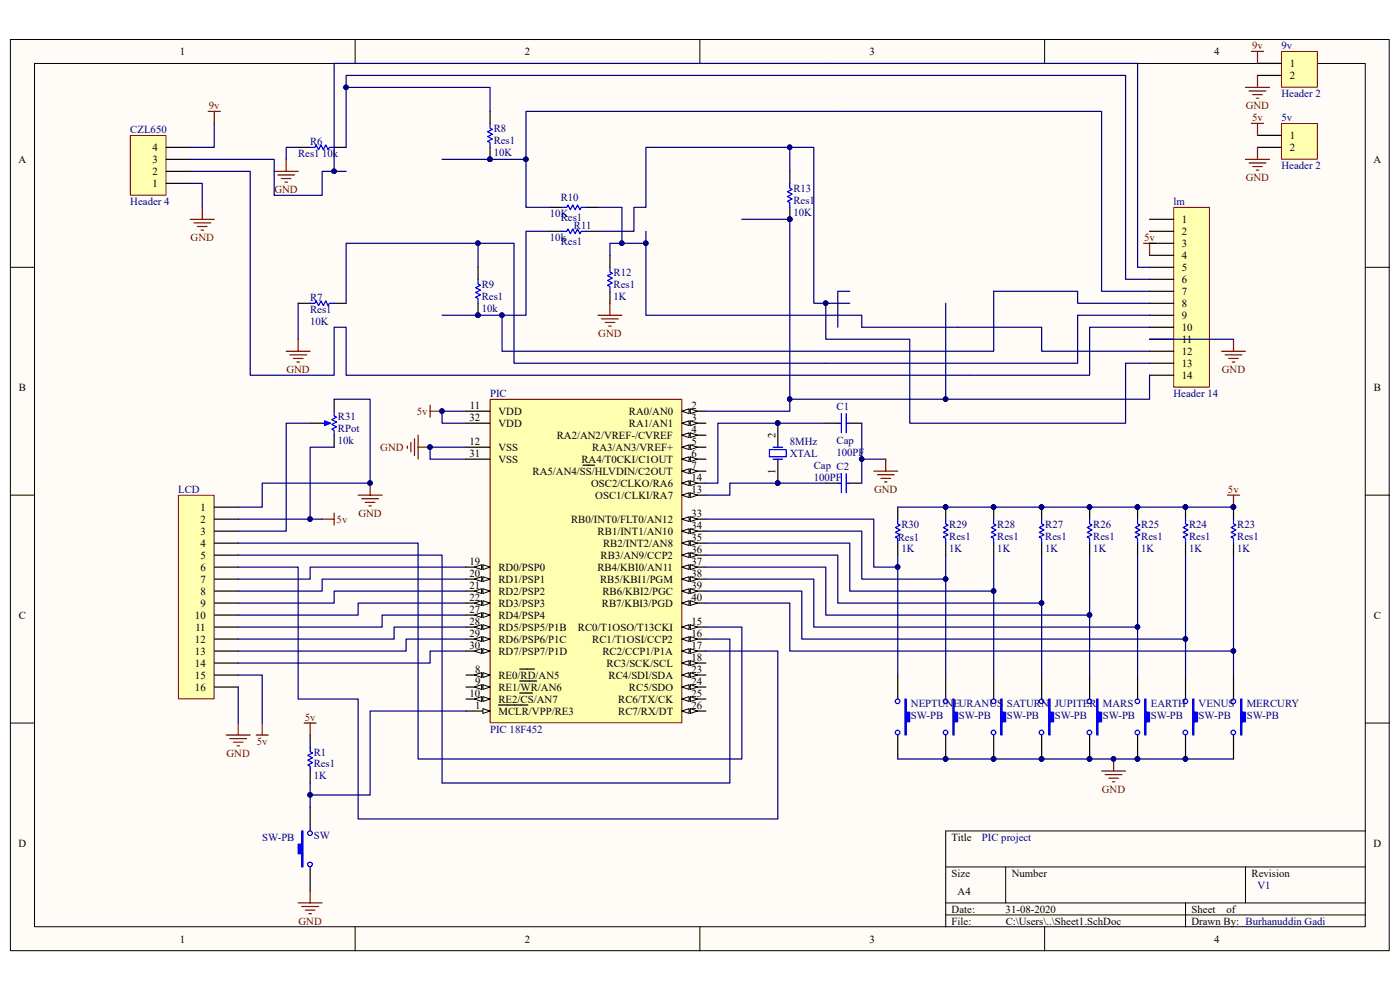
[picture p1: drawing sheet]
<svg xmlns="http://www.w3.org/2000/svg" width="297mm" height="210mm" viewBox="0 0 297 210" stroke-linecap="round" stroke-linejoin="round" font-family="sans-serif">
<path d="M2.2 8.4h292.5v193.3h-292.5z" fill="#fffcf8"/>
<path d="M2.2 8.4h292.5v193.3h-292.5z" fill="none" stroke="#000" stroke-width=".21"/>
<path d="M7.4 13.5h282.2v183.1h-282.2z" fill="#fffcf8"/>
<g fill="none" stroke="#000" stroke-width=".21">
<path d="M7.3 13.5h282.3v183.1h-282.3zM75.3 8.4v5.1M148.5 8.4v5.1M221.6 8.4v5.1M2.2 56.7h5.1M289.7 56.7h5.1M2.2 105h5.1M289.7 105h5.1M2.2 153.4h5.1M289.7 153.4h5.1M289.7 176.3h-89.1v20.3M75.3 196.6v5.1"/>
<path d="M148.5 196.6v5.1M200.6 183.9h89.1M200.6 191.5h89.1M200.6 194.1h89.1M213.4 183.9v7.6M221.6 196.6v5.1M251.5 191.5v5.1M264.2 183.9v7.6"/>
</g>
<path d="M165 89.8v5.1M165 97.4v5.1" fill="none" stroke="#000" stroke-width=".25"/>
<g fill="#000080" stroke="#000080" stroke-width=".21">
<circle cx="165" cy="102.5" r=".48"/>
<circle cx="165" cy="89.8" r=".48"/>
</g>
<path d="M163.2 95.4h3.6v1.5h-3.6zM164 94.9h2M164 97.4h2" fill="none" stroke="#00f" stroke-width=".25"/>
<path d="M37.9 105.1h7.5v43.2h-7.5z" fill="#ffffb0"/>
<path d="M37.8 105.1h7.6v43.2h-7.6z" fill="none" stroke="#800000" stroke-width=".21"/>
<g fill="none" stroke="#000" stroke-width=".25">
<path d="M175.2 89.8h2.5M180.3 89.8h2.5M45.5 107.6h5M45.5 110.1h5M45.5 112.7h5M45.5 115.2h5M45.5 117.8h5M175.2 102.5h2.5M180.3 102.5h2.5M45.5 120.3h5M45.5 122.9h5M45.5 125.4h5"/>
<path d="M45.5 127.9h5M45.5 130.5h5M45.5 133h5M45.5 135.6h5M45.5 138.1h5M45.5 140.7h5M45.5 143.2h5M45.5 145.7h5"/>
</g>
<path d="M48 155.9h5.1M48.8 156.7h3.5M49.5 157.5h2.1M50.3 158.2h.5M50.5 153.4v2.5" fill="none" stroke="#800000" stroke-width=".25"/>
<path d="M177.7 89.8h.8M178.5 87.7v4.1M179.5 87.7v4.1M179.5 89.8h.8M177.7 102.5h.8M178.5 100.5v4M179.5 100.5v4M179.5 102.5h.8" fill="none" stroke="#00f" stroke-width=".25"/>
<path d="M104 84.8h40.7v68.5h-40.7z" fill="#ffffb0"/>
<path d="M104 84.7h40.7v68.6h-40.7z" fill="none" stroke="#800000" stroke-width=".21"/>
<path d="M98.9 150.8h5.1" fill="none" stroke="#000" stroke-width=".25"/>
<path d="M102.4 150.3l1.6 .5-1.6 .5z" fill="#fffcf8"/>
<path d="M102.4 150.3l1.6 .5-1.6 .5z" fill="none" stroke="#000" stroke-width=".21"/>
<path d="M144.7 87.2h5.1M105.7 149.6h6.3" fill="none" stroke="#000" stroke-width=".25"/>
<path d="M144.7 87.2l1.5-.5v1z" fill="#fffcf8"/>
<path d="M144.7 87.2l1.5-.5v1z" fill="none" stroke="#000" stroke-width=".21"/>
<path d="M146.4 86.7l1.6 .5-1.6 .5z" fill="#fffcf8"/>
<path d="M146.4 86.7l1.6 .5-1.6 .5z" fill="none" stroke="#000" stroke-width=".21"/>
<path d="M144.7 89.8h5.1" fill="none" stroke="#000" stroke-width=".25"/>
<path d="M144.7 89.8l1.5-.5v1z" fill="#fffcf8"/>
<path d="M144.7 89.8l1.5-.5v1z" fill="none" stroke="#000" stroke-width=".21"/>
<path d="M146.4 89.3l1.6 .5-1.6 .5z" fill="#fffcf8"/>
<path d="M146.4 89.3l1.6 .5-1.6 .5z" fill="none" stroke="#000" stroke-width=".21"/>
<path d="M144.7 92.3h5.1" fill="none" stroke="#000" stroke-width=".25"/>
<path d="M144.7 92.3l1.5-.5v1z" fill="#fffcf8"/>
<path d="M144.7 92.3l1.5-.5v1z" fill="none" stroke="#000" stroke-width=".21"/>
<path d="M146.4 91.8l1.6 .5-1.6 .5z" fill="#fffcf8"/>
<path d="M146.4 91.8l1.6 .5-1.6 .5z" fill="none" stroke="#000" stroke-width=".21"/>
<path d="M144.7 94.9h5.1" fill="none" stroke="#000" stroke-width=".25"/>
<path d="M144.7 94.9l1.5-.5v1z" fill="#fffcf8"/>
<path d="M144.7 94.9l1.5-.5v1z" fill="none" stroke="#000" stroke-width=".21"/>
<path d="M146.4 94.4l1.6 .5-1.6 .5z" fill="#fffcf8"/>
<path d="M146.4 94.4l1.6 .5-1.6 .5z" fill="none" stroke="#000" stroke-width=".21"/>
<path d="M144.7 97.4h5.1" fill="none" stroke="#000" stroke-width=".25"/>
<path d="M144.7 97.4l1.5-.5v1z" fill="#fffcf8"/>
<path d="M144.7 97.4l1.5-.5v1z" fill="none" stroke="#000" stroke-width=".21"/>
<path d="M146.4 96.9l1.6 .5-1.6 .5z" fill="#fffcf8"/>
<path d="M146.4 96.9l1.6 .5-1.6 .5z" fill="none" stroke="#000" stroke-width=".21"/>
<path d="M144.7 100h5.1" fill="none" stroke="#000" stroke-width=".25"/>
<path d="M144.7 100l1.5-.6v1.1z" fill="#fffcf8"/>
<path d="M144.7 100l1.5-.6v1.1z" fill="none" stroke="#000" stroke-width=".21"/>
<path d="M146.4 99.4l1.6 .6-1.6 .5z" fill="#fffcf8"/>
<path d="M146.4 99.4l1.6 .6-1.6 .5z" fill="none" stroke="#000" stroke-width=".21"/>
<path d="M123.7 98.7h2.4M98.9 143.2h5.1" fill="none" stroke="#000" stroke-width=".25"/>
<path d="M102.4 142.7l1.6 .5-1.6 .5z" fill="#fffcf8"/>
<path d="M102.4 142.7l1.6 .5-1.6 .5z" fill="none" stroke="#000" stroke-width=".21"/>
<path d="M100.7 143.2l1.5-.5v1z" fill="#fffcf8"/>
<path d="M100.7 143.2l1.5-.5v1z" fill="none" stroke="#000" stroke-width=".21"/>
<path d="M98.9 145.7h5.1M110.3 141.9h3.1" fill="none" stroke="#000" stroke-width=".25"/>
<path d="M102.4 145.2l1.6 .5-1.6 .6z" fill="#fffcf8"/>
<path d="M102.4 145.2l1.6 .5-1.6 .6z" fill="none" stroke="#000" stroke-width=".21"/>
<path d="M100.7 145.7l1.5-.5v1.1z" fill="#fffcf8"/>
<path d="M100.7 145.7l1.5-.5v1.1z" fill="none" stroke="#000" stroke-width=".21"/>
<path d="M98.9 148.3h5.1M110.3 144.5h3.6" fill="none" stroke="#000" stroke-width=".25"/>
<path d="M102.4 147.8l1.6 .5-1.6 .5z" fill="#fffcf8"/>
<path d="M102.4 147.8l1.6 .5-1.6 .5z" fill="none" stroke="#000" stroke-width=".21"/>
<path d="M100.7 148.3l1.5-.5v1z" fill="#fffcf8"/>
<path d="M100.7 148.3l1.5-.5v1z" fill="none" stroke="#000" stroke-width=".21"/>
<path d="M98.9 87.2h5.1M98.9 94.9h5.1M144.7 105h5.1M110.3 147h2.7" fill="none" stroke="#000" stroke-width=".25"/>
<path d="M144.7 105l1.5-.5v1.1z" fill="#fffcf8"/>
<path d="M144.7 105l1.5-.5v1.1z" fill="none" stroke="#000" stroke-width=".21"/>
<path d="M146.4 104.5l1.6 .5-1.6 .6z" fill="#fffcf8"/>
<path d="M146.4 104.5l1.6 .5-1.6 .6z" fill="none" stroke="#000" stroke-width=".21"/>
<path d="M144.7 102.5h5.1" fill="none" stroke="#000" stroke-width=".25"/>
<path d="M144.7 102.5l1.5-.5v1z" fill="#fffcf8"/>
<path d="M144.7 102.5l1.5-.5v1z" fill="none" stroke="#000" stroke-width=".21"/>
<path d="M146.4 102l1.6 .5-1.6 .5z" fill="#fffcf8"/>
<path d="M146.4 102l1.6 .5-1.6 .5z" fill="none" stroke="#000" stroke-width=".21"/>
<path d="M144.7 133h5.1" fill="none" stroke="#000" stroke-width=".25"/>
<path d="M144.7 133l1.5-.5v1z" fill="#fffcf8"/>
<path d="M144.7 133l1.5-.5v1z" fill="none" stroke="#000" stroke-width=".21"/>
<path d="M146.4 132.5l1.6 .5-1.6 .5z" fill="#fffcf8"/>
<path d="M146.4 132.5l1.6 .5-1.6 .5z" fill="none" stroke="#000" stroke-width=".21"/>
<path d="M144.7 135.6h5.1" fill="none" stroke="#000" stroke-width=".25"/>
<path d="M144.7 135.6l1.5-.5v1z" fill="#fffcf8"/>
<path d="M144.7 135.6l1.5-.5v1z" fill="none" stroke="#000" stroke-width=".21"/>
<path d="M146.4 135.1l1.6 .5-1.6 .5z" fill="#fffcf8"/>
<path d="M146.4 135.1l1.6 .5-1.6 .5z" fill="none" stroke="#000" stroke-width=".21"/>
<path d="M144.7 138.1h5.1" fill="none" stroke="#000" stroke-width=".25"/>
<path d="M144.7 138.1l1.5-.5v1z" fill="#fffcf8"/>
<path d="M144.7 138.1l1.5-.5v1z" fill="none" stroke="#000" stroke-width=".21"/>
<path d="M146.4 137.6l1.6 .5-1.6 .5z" fill="#fffcf8"/>
<path d="M146.4 137.6l1.6 .5-1.6 .5z" fill="none" stroke="#000" stroke-width=".21"/>
<path d="M144.7 140.7h5.1" fill="none" stroke="#000" stroke-width=".25"/>
<path d="M144.7 140.7l1.5-.6v1.1z" fill="#fffcf8"/>
<path d="M144.7 140.7l1.5-.6v1.1z" fill="none" stroke="#000" stroke-width=".21"/>
<path d="M146.4 140.1l1.6 .6-1.6 .5z" fill="#fffcf8"/>
<path d="M146.4 140.1l1.6 .6-1.6 .5z" fill="none" stroke="#000" stroke-width=".21"/>
<path d="M98.9 120.3h5.1" fill="none" stroke="#000" stroke-width=".25"/>
<path d="M102.4 119.8l1.6 .5-1.6 .5z" fill="#fffcf8"/>
<path d="M102.4 119.8l1.6 .5-1.6 .5z" fill="none" stroke="#000" stroke-width=".21"/>
<path d="M100.7 120.3l1.5-.5v1z" fill="#fffcf8"/>
<path d="M100.7 120.3l1.5-.5v1z" fill="none" stroke="#000" stroke-width=".21"/>
<path d="M98.9 122.9h5.1" fill="none" stroke="#000" stroke-width=".25"/>
<path d="M102.4 122.3l1.6 .6-1.6 .5z" fill="#fffcf8"/>
<path d="M102.4 122.3l1.6 .6-1.6 .5z" fill="none" stroke="#000" stroke-width=".21"/>
<path d="M100.7 122.9l1.5-.6v1.1z" fill="#fffcf8"/>
<path d="M100.7 122.9l1.5-.6v1.1z" fill="none" stroke="#000" stroke-width=".21"/>
<path d="M98.9 125.4h5.1" fill="none" stroke="#000" stroke-width=".25"/>
<path d="M102.4 124.9l1.6 .5-1.6 .5z" fill="#fffcf8"/>
<path d="M102.4 124.9l1.6 .5-1.6 .5z" fill="none" stroke="#000" stroke-width=".21"/>
<path d="M100.7 125.4l1.5-.5v1z" fill="#fffcf8"/>
<path d="M100.7 125.4l1.5-.5v1z" fill="none" stroke="#000" stroke-width=".21"/>
<path d="M98.9 127.9h5.1" fill="none" stroke="#000" stroke-width=".25"/>
<path d="M102.4 127.4l1.6 .5-1.6 .5z" fill="#fffcf8"/>
<path d="M102.4 127.4l1.6 .5-1.6 .5z" fill="none" stroke="#000" stroke-width=".21"/>
<path d="M100.7 127.9l1.5-.5v1z" fill="#fffcf8"/>
<path d="M100.7 127.9l1.5-.5v1z" fill="none" stroke="#000" stroke-width=".21"/>
<path d="M144.7 143.2h5.1" fill="none" stroke="#000" stroke-width=".25"/>
<path d="M144.7 143.2l1.5-.5v1z" fill="#fffcf8"/>
<path d="M144.7 143.2l1.5-.5v1z" fill="none" stroke="#000" stroke-width=".21"/>
<path d="M146.4 142.7l1.6 .5-1.6 .5z" fill="#fffcf8"/>
<path d="M146.4 142.7l1.6 .5-1.6 .5z" fill="none" stroke="#000" stroke-width=".21"/>
<path d="M144.7 145.7h5.1" fill="none" stroke="#000" stroke-width=".25"/>
<path d="M144.7 145.7l1.5-.5v1.1z" fill="#fffcf8"/>
<path d="M144.7 145.7l1.5-.5v1.1z" fill="none" stroke="#000" stroke-width=".21"/>
<path d="M146.4 145.2l1.6 .5-1.6 .6z" fill="#fffcf8"/>
<path d="M146.4 145.2l1.6 .5-1.6 .6z" fill="none" stroke="#000" stroke-width=".21"/>
<path d="M144.7 148.3h5.1" fill="none" stroke="#000" stroke-width=".25"/>
<path d="M144.7 148.3l1.5-.5v1z" fill="#fffcf8"/>
<path d="M144.7 148.3l1.5-.5v1z" fill="none" stroke="#000" stroke-width=".21"/>
<path d="M146.4 147.8l1.6 .5-1.6 .5z" fill="#fffcf8"/>
<path d="M146.4 147.8l1.6 .5-1.6 .5z" fill="none" stroke="#000" stroke-width=".21"/>
<path d="M144.7 150.8h5.1" fill="none" stroke="#000" stroke-width=".25"/>
<path d="M144.7 150.8l1.5-.5v1z" fill="#fffcf8"/>
<path d="M144.7 150.8l1.5-.5v1z" fill="none" stroke="#000" stroke-width=".21"/>
<path d="M146.4 150.3l1.6 .5-1.6 .5z" fill="#fffcf8"/>
<path d="M146.4 150.3l1.6 .5-1.6 .5z" fill="none" stroke="#000" stroke-width=".21"/>
<path d="M98.9 130.5h5.1" fill="none" stroke="#000" stroke-width=".25"/>
<path d="M102.4 130l1.6 .5-1.6 .5z" fill="#fffcf8"/>
<path d="M102.4 130l1.6 .5-1.6 .5z" fill="none" stroke="#000" stroke-width=".21"/>
<path d="M100.7 130.5l1.5-.5v1z" fill="#fffcf8"/>
<path d="M100.7 130.5l1.5-.5v1z" fill="none" stroke="#000" stroke-width=".21"/>
<path d="M98.9 133h5.1" fill="none" stroke="#000" stroke-width=".25"/>
<path d="M102.4 132.5l1.6 .5-1.6 .5z" fill="#fffcf8"/>
<path d="M102.4 132.5l1.6 .5-1.6 .5z" fill="none" stroke="#000" stroke-width=".21"/>
<path d="M100.7 133l1.5-.5v1z" fill="#fffcf8"/>
<path d="M100.7 133l1.5-.5v1z" fill="none" stroke="#000" stroke-width=".21"/>
<path d="M98.9 135.6h5.1" fill="none" stroke="#000" stroke-width=".25"/>
<path d="M102.4 135.1l1.6 .5-1.6 .5z" fill="#fffcf8"/>
<path d="M102.4 135.1l1.6 .5-1.6 .5z" fill="none" stroke="#000" stroke-width=".21"/>
<path d="M100.7 135.6l1.5-.5v1z" fill="#fffcf8"/>
<path d="M100.7 135.6l1.5-.5v1z" fill="none" stroke="#000" stroke-width=".21"/>
<path d="M98.9 138.1h5.1" fill="none" stroke="#000" stroke-width=".25"/>
<path d="M102.4 137.6l1.6 .5-1.6 .5z" fill="#fffcf8"/>
<path d="M102.4 137.6l1.6 .5-1.6 .5z" fill="none" stroke="#000" stroke-width=".21"/>
<path d="M100.7 138.1l1.5-.5v1z" fill="#fffcf8"/>
<path d="M100.7 138.1l1.5-.5v1z" fill="none" stroke="#000" stroke-width=".21"/>
<path d="M98.9 97.4h5.1M98.9 89.8h5.1M144.7 110.1h5.1" fill="none" stroke="#000" stroke-width=".25"/>
<path d="M144.7 110.1l1.5-.5v1z" fill="#fffcf8"/>
<path d="M144.7 110.1l1.5-.5v1z" fill="none" stroke="#000" stroke-width=".21"/>
<path d="M146.4 109.6l1.6 .5-1.6 .5z" fill="#fffcf8"/>
<path d="M146.4 109.6l1.6 .5-1.6 .5z" fill="none" stroke="#000" stroke-width=".21"/>
<path d="M144.7 112.7h5.1" fill="none" stroke="#000" stroke-width=".25"/>
<path d="M144.7 112.7l1.5-.5v1z" fill="#fffcf8"/>
<path d="M144.7 112.7l1.5-.5v1z" fill="none" stroke="#000" stroke-width=".21"/>
<path d="M146.4 112.2l1.6 .5-1.6 .5z" fill="#fffcf8"/>
<path d="M146.4 112.2l1.6 .5-1.6 .5z" fill="none" stroke="#000" stroke-width=".21"/>
<path d="M144.7 115.2h5.1" fill="none" stroke="#000" stroke-width=".25"/>
<path d="M144.7 115.2l1.5-.5v1z" fill="#fffcf8"/>
<path d="M144.7 115.2l1.5-.5v1z" fill="none" stroke="#000" stroke-width=".21"/>
<path d="M146.4 114.7l1.6 .5-1.6 .5z" fill="#fffcf8"/>
<path d="M146.4 114.7l1.6 .5-1.6 .5z" fill="none" stroke="#000" stroke-width=".21"/>
<path d="M144.7 117.8h5.1" fill="none" stroke="#000" stroke-width=".25"/>
<path d="M144.7 117.8l1.5-.5v1z" fill="#fffcf8"/>
<path d="M144.7 117.8l1.5-.5v1z" fill="none" stroke="#000" stroke-width=".21"/>
<path d="M146.4 117.3l1.6 .5-1.6 .5z" fill="#fffcf8"/>
<path d="M146.4 117.3l1.6 .5-1.6 .5z" fill="none" stroke="#000" stroke-width=".21"/>
<path d="M144.7 120.3h5.1" fill="none" stroke="#000" stroke-width=".25"/>
<path d="M144.7 120.3l1.5-.5v1z" fill="#fffcf8"/>
<path d="M144.7 120.3l1.5-.5v1z" fill="none" stroke="#000" stroke-width=".21"/>
<path d="M146.4 119.8l1.6 .5-1.6 .5z" fill="#fffcf8"/>
<path d="M146.4 119.8l1.6 .5-1.6 .5z" fill="none" stroke="#000" stroke-width=".21"/>
<path d="M144.7 122.9h5.1" fill="none" stroke="#000" stroke-width=".25"/>
<path d="M144.7 122.9l1.5-.6v1.1z" fill="#fffcf8"/>
<path d="M144.7 122.9l1.5-.6v1.1z" fill="none" stroke="#000" stroke-width=".21"/>
<path d="M146.4 122.3l1.6 .6-1.6 .5z" fill="#fffcf8"/>
<path d="M146.4 122.3l1.6 .6-1.6 .5z" fill="none" stroke="#000" stroke-width=".21"/>
<path d="M144.7 125.4h5.1" fill="none" stroke="#000" stroke-width=".25"/>
<path d="M144.7 125.4l1.5-.5v1z" fill="#fffcf8"/>
<path d="M144.7 125.4l1.5-.5v1z" fill="none" stroke="#000" stroke-width=".21"/>
<path d="M146.4 124.9l1.6 .5-1.6 .5z" fill="#fffcf8"/>
<path d="M146.4 124.9l1.6 .5-1.6 .5z" fill="none" stroke="#000" stroke-width=".21"/>
<path d="M144.7 127.9h5.1" fill="none" stroke="#000" stroke-width=".25"/>
<path d="M144.7 127.9l1.5-.5v1z" fill="#fffcf8"/>
<path d="M144.7 127.9l1.5-.5v1z" fill="none" stroke="#000" stroke-width=".21"/>
<path d="M146.4 127.4l1.6 .5-1.6 .5z" fill="#fffcf8"/>
<path d="M146.4 127.4l1.6 .5-1.6 .5z" fill="none" stroke="#000" stroke-width=".21"/>
<path d="M76 105h5.1M76.7 105.8h3.6M77.5 106.6h2M78.3 107.3h.5M78.5 102.5v2.5M54.4 155.9h2.5M55.6 153.4v2.5" fill="none" stroke="#800000" stroke-width=".25"/>
<g fill="#000080" stroke="#000080" stroke-width=".21">
<circle cx="78.5" cy="102.5" r=".48"/>
<circle cx="182.8" cy="97.4" r=".48"/>
</g>
<path d="M182.8 97.4h5.1M98.9 120.3h-33.1v2.6h-15.3M98.9 122.9h-30.6v2.5h-17.8M98.9 125.4h-28v2.5h-20.4M98.9 127.9h-22.9v2.6h-25.5M98.9 130.5h-17.8v2.5h-30.6M98.9 133h-15.3v2.6h-33.1M98.9 135.6h-12.7v2.5h-35.7M98.9 138.1h-7.7v2.6h-40.7M50.5 143.2h5.1v10.2M50.5 145.7v7.7" fill="none" stroke="#000080" stroke-width=".25"/>
<path d="M65.8 171.2v5.1M65.8 183.9v5.1" fill="none" stroke="#000" stroke-width=".25"/>
<path d="M64 176.3h.3v7.6h-.3v-2.8h-.7v-2h.7z" fill-rule="evenodd" fill="#00f"/>
<g fill="none" stroke="#00f" stroke-width=".25">
<path d="M64 176.3h.3v7.6h-.3v-2.8h-.7v-2h.7z"/>
<circle cx="65.8" cy="176.8" r=".49"/>
<circle cx="65.8" cy="183.4" r=".49"/>
</g>
<path d="M98.9 94.9h-7.7v2.5h7.7" fill="none" stroke="#000080" stroke-width=".25"/>
<circle cx="91.2" cy="94.8" r=".48" fill="#000080" stroke="#000080" stroke-width=".21"/>
<path d="M261.7 143.2v5.1M261.7 155.9v5.1" fill="none" stroke="#000" stroke-width=".25"/>
<path d="M263.2 148.3h.3v2.8h.7v2h-.7v2.8h-.3z" fill-rule="evenodd" fill="#00f"/>
<g fill="none" stroke="#00f" stroke-width=".25">
<path d="M263.2 148.3h.3v2.8h.7v2h-.7v2.8h-.3z"/>
<circle cx="261.7" cy="148.8" r=".49"/>
<circle cx="261.7" cy="155.4" r=".49"/>
</g>
<path d="M241.3 143.2v5.1M241.3 155.9v5.1" fill="none" stroke="#000" stroke-width=".25"/>
<circle cx="241.3" cy="161" r=".48" fill="#000080" stroke="#000080" stroke-width=".21"/>
<path d="M242.9 148.3h.2v2.8h.8v2h-.8v2.8h-.2z" fill-rule="evenodd" fill="#00f"/>
<g fill="none" stroke="#00f" stroke-width=".25">
<path d="M242.9 148.3h.2v2.8h.8v2h-.8v2.8h-.2z"/>
<circle cx="241.3" cy="155.4" r=".49"/>
<circle cx="241.3" cy="148.8" r=".49"/>
</g>
<g fill="#000080" stroke="#000080" stroke-width=".21">
<circle cx="241.3" cy="161" r=".48"/>
<circle cx="231.1" cy="161" r=".48"/>
</g>
<path d="M231.2 143.2v5.1M231.2 155.9v5.1" fill="none" stroke="#000" stroke-width=".25"/>
<path d="M232.7 148.3h.2v2.8h.8v2h-.8v2.8h-.2z" fill-rule="evenodd" fill="#00f"/>
<g fill="none" stroke="#00f" stroke-width=".25">
<path d="M232.7 148.3h.2v2.8h.8v2h-.8v2.8h-.2z"/>
<circle cx="231.1" cy="155.4" r=".49"/>
<circle cx="231.1" cy="148.8" r=".49"/>
</g>
<g fill="#000080" stroke="#000080" stroke-width=".21">
<circle cx="231.1" cy="161" r=".48"/>
<circle cx="251.5" cy="161" r=".48"/>
</g>
<path d="M251.5 143.2v5.1M251.5 155.9v5.1" fill="none" stroke="#000" stroke-width=".25"/>
<path d="M253 148.3h.3v2.8h.8v2h-.8v2.8h-.3z" fill-rule="evenodd" fill="#00f"/>
<g fill="none" stroke="#00f" stroke-width=".25">
<path d="M253 148.3h.3v2.8h.8v2h-.8v2.8h-.3z"/>
<circle cx="251.5" cy="148.8" r=".49"/>
<circle cx="251.5" cy="155.4" r=".49"/>
</g>
<g fill="#000080" stroke="#000080" stroke-width=".21">
<circle cx="251.5" cy="161" r=".48"/>
<circle cx="221" cy="161" r=".48"/>
</g>
<path d="M221 143.2v5.1M221 155.9v5.1" fill="none" stroke="#000" stroke-width=".25"/>
<path d="M222.5 148.3h.3v2.8h.7v2h-.7v2.8h-.3z" fill-rule="evenodd" fill="#00f"/>
<g fill="none" stroke="#00f" stroke-width=".25">
<path d="M222.5 148.3h.3v2.8h.7v2h-.7v2.8h-.3z"/>
<circle cx="221" cy="148.8" r=".49"/>
<circle cx="221" cy="155.4" r=".49"/>
</g>
<g fill="#000080" stroke="#000080" stroke-width=".21">
<circle cx="221" cy="161" r=".48"/>
<circle cx="210.8" cy="161" r=".48"/>
</g>
<path d="M210.8 143.2v5.1M210.8 155.9v5.1" fill="none" stroke="#000" stroke-width=".25"/>
<path d="M212.3 148.3h.3v2.8h.8v2h-.8v2.8h-.3z" fill-rule="evenodd" fill="#00f"/>
<g fill="none" stroke="#00f" stroke-width=".25">
<path d="M212.3 148.3h.3v2.8h.8v2h-.8v2.8h-.3z"/>
<circle cx="210.8" cy="148.8" r=".49"/>
<circle cx="210.8" cy="155.4" r=".49"/>
</g>
<g fill="#000080" stroke="#000080" stroke-width=".21">
<circle cx="210.8" cy="161" r=".48"/>
<circle cx="200.6" cy="161" r=".48"/>
</g>
<path d="M200.6 143.2v5.1M200.6 155.9v5.1" fill="none" stroke="#000" stroke-width=".25"/>
<path d="M202.2 148.3h.2v2.8h.8v2h-.8v2.8h-.2z" fill-rule="evenodd" fill="#00f"/>
<g fill="none" stroke="#00f" stroke-width=".25">
<path d="M202.2 148.3h.2v2.8h.8v2h-.8v2.8h-.2z"/>
<circle cx="200.6" cy="148.8" r=".49"/>
<circle cx="200.6" cy="155.4" r=".49"/>
</g>
<circle cx="200.6" cy="161" r=".48" fill="#000080" stroke="#000080" stroke-width=".21"/>
<path d="M190.5 143.2v5.1M190.5 155.9v5.1" fill="none" stroke="#000" stroke-width=".25"/>
<path d="M192 148.3h.2v2.8h.8v2h-.8v2.8h-.2z" fill-rule="evenodd" fill="#00f"/>
<g fill="none" stroke="#00f" stroke-width=".25">
<path d="M65.8 31.3h1l.3-.5 .5 1 .5-1 .5 1 .5-1 .5 1 .3-.5h1M104 26.2v1l.5 .2-1.1 .6 1.1 .5-1.1 .5 1.1 .5-1.1 .5 .6 .2v1.1M167.6 38.9v1l.5 .3-1 .5 1 .5-1 .5 1 .5-1 .5 .5 .3v1M101.4 59.2v1.1l.5 .2-1 .5 1 .5-1 .5 1 .6-1 .5 .5 .2v1M119.2 49.1h1l.3-.5 .5 1 .5-1 .5 1 .5-1 .5 1 .3-.5h1M119.2 44h1l.3-.5 .5 1 .5-1 .5 1 .5-1 .5 1 .3-.5h1M129.4 56.7v1l.5 .3-1 .5 1 .5-1 .5 1 .5-1 .5 .5 .3v1M65.8 64.3h1l.3-.5 .5 1 .5-1 .5 1 .5-1 .5 1 .3-.5h1M190.5 110.1v1l.5 .3-1.1 .5 1.1 .5-1.1 .5 1.1 .5-1.1 .5 .6 .3v1M200.6 110.1v1l.5 .3-1 .5 1 .5-1 .5 1 .5-1 .5 .5 .3v1M210.8 110.1v1l.5 .3-1 .5 1 .5-1 .5 1 .5-1 .5 .5 .3v1M221 110.1v1l.5 .3-1 .5 1 .5-1 .5 1 .5-1 .5 .5 .3v1"/>
<path d="M231.2 110.1v1l.5 .3-1 .5 1 .5-1 .5 1 .5-1 .5 .5 .3v1M241.3 110.1v1l.5 .3-1 .5 1 .5-1 .5 1 .5-1 .5 .5 .3v1M251.5 110.1v1l.5 .3-1 .5 1 .5-1 .5 1 .5-1 .5 .5 .3v1M261.7 110.1v1l.5 .3-1 .5 1 .5-1 .5 1 .5-1 .5 .5 .3v1M65.8 158.5v1l.5 .2-1 .6 1 .5-1 .5 1 .5-1 .5 .5 .2v1.1M192 148.3h.2v2.8h.8v2h-.8v2.8h-.2z"/>
<circle cx="190.4" cy="148.8" r=".49"/>
<circle cx="190.4" cy="155.4" r=".49"/>
</g>
<g fill="none" stroke="#000" stroke-width=".25">
<path d="M63.3 31.3h2.5M70.9 31.3h2.5M104 23.6v2.6M104 31.3v2.5M167.6 36.4v2.5M101.4 56.7v2.5M116.7 49.1h2.5M116.7 44h2.5M124.3 49.1h2.6M124.3 44h2.6M129.4 54.2v2.5M167.6 44v2.5"/>
<path d="M63.3 64.3h2.5M70.9 64.3h2.5M101.4 64.3v2.6M129.4 61.8v2.5M190.5 107.6v2.5M190.5 115.2v2.6M200.6 107.6v2.5M200.6 115.2v2.6M210.8 107.6v2.5M210.8 115.2v2.6M221 107.6v2.5M221 115.2v2.6"/>
<path d="M231.2 107.6v2.5M231.2 115.2v2.6M241.3 107.6v2.5M241.3 115.2v2.6M251.5 107.6v2.5M251.5 115.2v2.6M261.7 107.6v2.5M261.7 115.2v2.6M65.8 155.9v2.6M65.8 163.6v2.5"/>
</g>
<g fill="#000080" stroke="#000080" stroke-width=".21">
<circle cx="167.5" cy="46.5" r=".48"/>
<circle cx="101.4" cy="66.9" r=".48"/>
<circle cx="103.9" cy="33.8" r=".48"/>
<circle cx="65.8" cy="168.6" r=".48"/>
<circle cx="101.4" cy="51.6" r=".48"/>
<circle cx="73.4" cy="18.5" r=".48"/>
<circle cx="167.5" cy="31.2" r=".48"/>
<circle cx="165" cy="89.8" r=".48"/>
<circle cx="165" cy="102.5" r=".48"/>
<circle cx="91.2" cy="94.8" r=".48"/>
<circle cx="93.8" cy="87.2" r=".48"/>
<circle cx="131.9" cy="51.6" r=".48"/>
<circle cx="261.7" cy="107.6" r=".48"/>
<circle cx="210.8" cy="107.6" r=".48"/>
<circle cx="241.3" cy="107.6" r=".48"/>
<circle cx="251.5" cy="107.6" r=".48"/>
<circle cx="221" cy="107.6" r=".48"/>
<circle cx="200.6" cy="107.6" r=".48"/>
<circle cx="231.1" cy="107.6" r=".48"/>
<circle cx="236.2" cy="161" r=".48"/>
<circle cx="190.4" cy="120.3" r=".48"/>
<circle cx="200.6" cy="122.8" r=".48"/>
<circle cx="210.8" cy="125.4" r=".48"/>
<circle cx="221" cy="127.9" r=".48"/>
<circle cx="231.1" cy="130.5" r=".48"/>
<circle cx="241.3" cy="133" r=".48"/>
<circle cx="251.5" cy="135.5" r=".48"/>
<circle cx="261.7" cy="138.1" r=".48"/>
<circle cx="200.6" cy="161" r=".48"/>
<circle cx="210.8" cy="161" r=".48"/>
<circle cx="221" cy="161" r=".48"/>
<circle cx="231.1" cy="161" r=".48"/>
<circle cx="241.3" cy="161" r=".48"/>
<circle cx="251.5" cy="161" r=".48"/>
</g>
<g fill="none" stroke="#800000" stroke-width=".25">
<path d="M58.2 36.4h5.1M58.9 37.1h3.6M59.7 37.9h2M60.5 38.6h.5M60.7 33.8v2.6M60.7 74.5h5.1M61.5 75.3h3.5M62.2 76h2.1M63 76.8h.5M63.3 72v2.5M126.9 66.9h5M127.6 67.6h3.6"/>
<path d="M128.4 68.4h2M129.1 69.2h.6M129.4 64.3v2.6M86.4 94.6v.5M87.2 93.8v2.1M87.9 93.1v3.5M88.7 92.3v5.1M88.7 94.9h2.5M91.2 86v2.5M91.2 87.2h2.6M185.4 100h5.1M187.9 97.4v2.6"/>
<path d="M186.1 100.7h3.6M186.9 101.5h2M187.7 102.2h.5M260.4 105h2.6M261.7 105v2.6M64.5 153.4h2.6M65.8 153.4v2.5M233.7 163.6h5.1M234.5 164.3h3.5M235.2 165.1h2.1M236 165.8h.5M236.2 161v2.6"/>
<path d="M63.3 191.5h5M64 192.3h3.6M64.8 193.1h2M65.5 193.8h.6M65.8 189v2.5"/>
</g>
<g fill="none" stroke="#000080" stroke-width=".25">
<path d="M63.3 31.3h-2.6v2.5M104 23.6v-5.1h-30.6v12.8M167.6 36.4v-5.1h-30.6v12.7h-2.5v5.1h-7.6M101.4 56.7v-5.1h-28v12.7M126.9 44h5v7.6M63.3 64.3v7.7M98.9 87.2h-5.1v2.6h5.1M175.2 89.8h-22.9v12.7h-2.5M149.8 110.1h35.6v10.2h5.1M149.8 112.7h33v10.2h17.8M149.8 115.2h30.5v10.2h30.5M149.8 117.8h27.9v10.1h43.3"/>
<path d="M175.2 102.5h-20.4v2.5h-5M190.5 107.6h71.2M190.5 117.8v25.4M200.6 117.8v25.4M210.8 117.8v25.4M221 117.8v25.4M231.2 117.8v25.4M241.3 117.8v25.4M251.5 117.8v25.4M261.7 117.8v25.4M149.8 120.3h25.4v10.2h56M149.8 122.9h22.8v10.1h68.7"/>
<path d="M149.8 125.4h20.3v10.2h81.4M149.8 127.9h17.8v10.2h94.1M98.9 150.8h-20.4v17.8h-12.7M65.8 166.1v5.1M190.5 161h71.2"/>
</g>
<path d="M27.7 28.8h7.5v12.6h-7.5z" fill="#ffffb0"/>
<path d="M27.6 28.7h7.6v12.7h-7.6z" fill="none" stroke="#800000" stroke-width=".21"/>
<path d="M35.3 38.9h5.1M35.3 36.4h5.1M35.3 33.8h5.1M35.3 31.3h5.1M70.9 84.7v2.5M70.9 92.3v2.6" fill="none" stroke="#000" stroke-width=".25"/>
<path d="M44.2 23.6h2.5M45.5 23.6v2.6M40.4 46.5h5.1M41.1 47.3h3.6M41.9 48.1h2M42.7 48.8h.5M42.9 44v2.5M68.3 110.1h2.6M70.9 108.9v2.5" fill="none" stroke="#800000" stroke-width=".25"/>
<path d="M40.4 38.9h2.5v5.1M40.4 33.8h17.8v7.6h10.1v-5h5.1M45.5 26.2v5.1h-5.1M50.5 110.1h17.8" fill="none" stroke="#000080" stroke-width=".25"/>
<g fill="#000080" stroke="#000080" stroke-width=".21">
<circle cx="70.9" cy="36.3" r=".48"/>
<circle cx="65.8" cy="110.1" r=".48"/>
</g>
<path d="M68.3 89.8h1.3" fill="none" stroke="#00f" stroke-width=".25"/>
<path d="M68.9 89.3l1.2 .5-1.2 .5z" fill="#00f"/>
<path d="M68.9 89.3l1.2 .5-1.2 .5zM70.9 87.2v1l.5 .3-1 .5 1 .5-1 .5 1 .5-1 .5 .5 .3v1" fill="none" stroke="#00f" stroke-width=".25"/>
<path d="M65.8 89.8h2.5" fill="none" stroke="#000" stroke-width=".25"/>
<path d="M157.4 46.5h10.2v40.7h-17.8M65.8 89.8h-5.1v22.9h-10.2M70.9 84.7h7.6v17.8h-22.9v5.1h-5.1M70.9 94.9h-5.1v15.2M182.8 89.8v12.7M50.5 115.2h38.2v45.8h68.7v-28h-7.6M50.5 117.8h43.3v48.3h61v-30.5h-5M50.5 120.3h12.8v28h12.7v25.4h89v-35.6h-15.2" fill="none" stroke="#000080" stroke-width=".25"/>
<g fill="#000080" stroke="#000080" stroke-width=".21">
<circle cx="78.5" cy="102.5" r=".48"/>
<circle cx="65.8" cy="110.1" r=".48"/>
<circle cx="167.5" cy="46.5" r=".48"/>
<circle cx="167.5" cy="84.7" r=".48"/>
<circle cx="182.8" cy="97.4" r=".48"/>
</g>
<path d="M242.6 51.6h2.6M243.9 51.6v2.6" fill="none" stroke="#800000" stroke-width=".25"/>
<path d="M271.9 11h7.6v7.5h-7.6z" fill="#ffffb0"/>
<path d="M271.9 10.9h7.6v7.6h-7.6z" fill="none" stroke="#800000" stroke-width=".21"/>
<path d="M266.8 13.5h5.1M266.8 16h5.1" fill="none" stroke="#000" stroke-width=".25"/>
<path d="M271.9 26.2h7.6v7.6h-7.6z" fill="#ffffb0"/>
<path d="M271.9 26.2h7.6v7.6h-7.6z" fill="none" stroke="#800000" stroke-width=".21"/>
<path d="M266.8 28.7h5.1M266.8 31.3h5.1" fill="none" stroke="#000" stroke-width=".25"/>
<g fill="none" stroke="#800000" stroke-width=".25">
<path d="M264.2 18.5h5.1M265 19.3h3.6M265.5 10.9h2.5M266.8 10.9v2.6M266.8 16v2.5M264.2 33.8h5.1M265 34.6h3.6M265.5 26.2h2.5M265.8 20.1h2M265.8 35.3h2M266.5 20.8h.5M266.5 36.1h.5"/>
<path d="M266.8 26.2v2.5M266.8 31.3v2.5M259.1 74.5h5.1M259.9 75.3h3.6M260.7 76h2M261.4 76.8h.5M261.7 72v2.5"/>
</g>
<path d="M175.2 13.5h-104.3v22.9M93.8 33.8h17.8v10.2h5.1M167.6 31.3h5v33h7.7M177.7 23.6h-66.1v10.2M116.7 49.1h-5.1v17.8h-17.8M137 49.1v2.5h-7.6v2.6M137 51.6v15.3h45.8v2.5h20.4M180.3 61.8h-2.6v7.6M200.6 64.3v20.4h-33M210.8 61.8v12.7h-104.3v-7.6" fill="none" stroke="#000080" stroke-width=".25"/>
<g fill="#000080" stroke="#000080" stroke-width=".21">
<circle cx="70.9" cy="36.3" r=".48"/>
<circle cx="103.9" cy="33.8" r=".48"/>
<circle cx="111.6" cy="33.8" r=".48"/>
<circle cx="106.5" cy="66.9" r=".48"/>
<circle cx="101.4" cy="66.9" r=".48"/>
<circle cx="131.9" cy="51.6" r=".48"/>
<circle cx="137" cy="51.6" r=".48"/>
<circle cx="167.5" cy="31.2" r=".48"/>
<circle cx="175.2" cy="64.3" r=".48"/>
<circle cx="200.6" cy="84.7" r=".48"/>
<circle cx="167.5" cy="84.7" r=".48"/>
</g>
<path d="M249 44h7.6v38.1h-7.6z" fill="#ffffb0"/>
<path d="M249 44h7.6v38.1h-7.6z" fill="none" stroke="#800000" stroke-width=".21"/>
<g fill="none" stroke="#000" stroke-width=".25">
<path d="M243.9 46.5h5.1M243.9 49.1h5.1M243.9 51.6h5.1M243.9 54.2h5.1M243.9 56.7h5.1M243.9 59.2h5.1M243.9 61.8h5.1M243.9 64.3h5.1M243.9 66.9h5.1M243.9 69.4h5.1M243.9 72h5.1M243.9 74.5h5.1"/>
<path d="M243.9 77.1h5.1M243.9 79.6h5.1"/>
</g>
<path d="M73.4 18.5v-2.5h165.4v43.2h5.1M175.2 13.5h66.1v43.2h2.6M40.4 36.4h12.7v43.2h17.8v-10.2h2.5v10.2h157.8v-10.2h12.7M177.7 23.6h56v38.2h10.2M101.4 51.6h7.6v25.5h119.6v-10.2h15.3M175.2 64.3v7.7h17.8v17.8h45.8v-12.7h5.1M203.2 69.4h17.8v5.1h22.9M210.8 61.8h17.8v2.5h15.3M243.9 79.6v5.1h-43.3M243.9 72h17.8" fill="none" stroke="#000080" stroke-width=".25"/>
<g fill="#000080" stroke="#000080" stroke-width=".21">
<circle cx="73.4" cy="18.5" r=".48"/>
<circle cx="101.4" cy="51.6" r=".48"/>
<circle cx="175.2" cy="64.3" r=".48"/>
<circle cx="200.6" cy="84.7" r=".48"/>
</g>
<g font-size="2.3">
<text x="38.2" y="11.7">1</text>
<text x="111.3" y="11.7">2</text>
<text x="184.5" y="11.7">3</text>
<text x="257.6" y="11.7">4</text>
<text x="273.6" y="14.2">1</text>
<text x="273.6" y="16.8">2</text>
<text x="273.6" y="29.5">1</text>
<text x="3.9" y="34.6">A</text>
<text x="32.3" y="34.6">3</text>
<text x="32.3" y="32">4</text>
<text x="273.6" y="32">2</text>
<text x="291.4" y="34.6">A</text>
<text x="32.3" y="39.7">1</text>
<text x="32.3" y="37.1">2</text>
<text x="250.7" y="47.3">1</text>
<text x="250.7" y="49.8">2</text>
<text x="250.7" y="52.4">3</text>
<text x="250.7" y="54.9">4</text>
<text x="250.7" y="57.5">5</text>
<text x="250.7" y="60">6</text>
<text x="250.7" y="62.6">7</text>
<text x="250.7" y="65.1">8</text>
<text x="250.7" y="67.6">9</text>
<text x="250.7" y="70.2">10</text>
<text x="250.7" y="72.7">11</text>
<text x="250.7" y="75.3">12</text>
<text x="250.7" y="77.9">13</text>
<text x="4" y="82.9">B</text>
<text x="250.7" y="80.4">14</text>
<text x="291.5" y="82.9">B</text>
<text x="99.6" y="89.3">32</text>
<text x="99.7" y="86.7">11</text>
<text x="105.7" y="88">VDD</text>
<text x="133.4" y="88">RA0/AN0</text>
<text x="146.7" y="86.7">2</text>
<text x="146.7" y="89.3">3</text>
<text x="99.6" y="94.4">12</text>
<text x="105.7" y="95.6">VSS</text>
<text x="105.7" y="90.6">VDD</text>
<text x="118.1" y="93.1">RA2/AN2/VREF-/CVREF</text>
<text x="125.6" y="95.6">RA3/AN3/VREF+</text>
<text x="133.4" y="90.6">RA1/AN1</text>
<text x="146.7" y="91.8">4</text>
<text x="146.7" y="94.4">5</text>
<text x="164.5" y="92.8" transform="rotate(-90 164.5 92.8)">2</text>
<text x="99.6" y="96.9">31</text>
<text x="105.7" y="98.2">VSS</text>
<text x="113" y="100.7">RA5/AN4/SS/HLVDIN/C2OUT</text>
<text x="123.4" y="98.2">RA4/T0CKI/C1OUT</text>
<text x="146.7" y="96.9">6</text>
<text x="146.7" y="99.4">7</text>
<text x="146.7" y="102">14</text>
<text x="164.5" y="100.6" transform="rotate(-90 164.5 100.6)">1</text>
<text x="125.4" y="103.3">OSC2/CLKO/RA6</text>
<text x="126.3" y="105.8">OSC1/CLKI/RA7</text>
<text x="146.7" y="104.6">13</text>
<text x="42.5" y="108.4">1</text>
<text x="42.5" y="110.9">2</text>
<text x="42.5" y="113.5">3</text>
<text x="121.2" y="110.9">RB0/INT0/FLT0/AN12</text>
<text x="126.8" y="113.5">RB1/INT1/AN10</text>
<text x="146.7" y="109.6">33</text>
<text x="146.7" y="112.2">34</text>
<text x="42.5" y="116">4</text>
<text x="42.5" y="118.5">5</text>
<text x="99.6" y="119.8">19</text>
<text x="127.4" y="118.5">RB3/AN9/CCP2</text>
<text x="127.9" y="116">RB2/INT2/AN8</text>
<text x="146.7" y="114.7">35</text>
<text x="146.7" y="117.3">36</text>
<text x="146.7" y="119.8">37</text>
<text x="42.5" y="121.1">6</text>
<text x="42.5" y="123.6">7</text>
<text x="99.6" y="122.3">20</text>
<text x="99.6" y="124.9">21</text>
<text x="105.7" y="121.1">RD0/PSP0</text>
<text x="105.7" y="123.6">RD1/PSP1</text>
<text x="126.7" y="121.1">RB4/KBI0/AN11</text>
<text x="127.3" y="123.6">RB5/KBI1/PGM</text>
<text x="146.7" y="122.3">38</text>
<text x="146.7" y="124.9">39</text>
<text x="4" y="131.3">C</text>
<text x="41.4" y="131.3">10</text>
<text x="42.5" y="126.2">8</text>
<text x="42.5" y="128.7">9</text>
<text x="99.6" y="127.4">22</text>
<text x="99.6" y="130">27</text>
<text x="105.7" y="126.2">RD2/PSP2</text>
<text x="105.7" y="128.7">RD3/PSP3</text>
<text x="105.7" y="131.3">RD4/PSP4</text>
<text x="127.7" y="128.7">RB7/KBI3/PGD</text>
<text x="127.8" y="126.2">RB6/KBI2/PGC</text>
<text x="146.7" y="127.4">40</text>
<text x="291.5" y="131.3">C</text>
<text x="41.4" y="136.4">12</text>
<text x="41.4" y="133.8">11</text>
<text x="99.6" y="132.5">28</text>
<text x="99.6" y="135.1">29</text>
<text x="99.6" y="137.6">30</text>
<text x="105.7" y="133.8">RD5/PSP5/P1B</text>
<text x="105.7" y="136.4">RD6/PSP6/P1C</text>
<text x="122.6" y="133.8">RC0/T1OSO/T13CKI</text>
<text x="125.6" y="136.4">RC1/T1OSI/CCP2</text>
<text x="146.7" y="132.5">15</text>
<text x="146.7" y="135.1">16</text>
<text x="146.7" y="137.6">17</text>
<text x="41.4" y="138.9">13</text>
<text x="41.4" y="141.4">14</text>
<text x="41.4" y="144">15</text>
<text x="100.8" y="142.7">8</text>
<text x="105.7" y="144">RE0/RD/AN5</text>
<text x="105.7" y="138.9">RD7/PSP7/P1D</text>
<text x="127.8" y="138.9">RC2/CCP1/P1A</text>
<text x="128.7" y="141.4">RC3/SCK/SCL</text>
<text x="129.1" y="144">RC4/SDI/SDA</text>
<text x="146.7" y="140.2">18</text>
<text x="146.7" y="142.7">23</text>
<text x="41.4" y="146.5">16</text>
<text x="99.6" y="147.8">10</text>
<text x="100.8" y="145.2">9</text>
<text x="105.7" y="146.5">RE1/WR/AN6</text>
<text x="105.7" y="149.1">RE2/CS/AN7</text>
<text x="131.1" y="149.1">RC6/TX/CK</text>
<text x="133.4" y="146.5">RC5/SDO</text>
<text x="146.7" y="145.2">24</text>
<text x="146.7" y="147.8">25</text>
<text x="100.8" y="150.3">1</text>
<text x="105.7" y="151.6">MCLR/VPP/RE3</text>
<text x="131.1" y="151.6">RC7/RX/DT</text>
<text x="146.7" y="150.3">26</text>
<text x="3.9" y="179.6">D</text>
<text x="201.9" y="178.3">Title</text>
<text x="291.4" y="179.6">D</text>
<text x="201.9" y="186">Size</text>
<text x="214.6" y="186">Number</text>
<text x="265.5" y="186">Revision</text>
<text x="203.2" y="189.8">A4</text>
<text x="201.9" y="193.6">Date:</text>
<text x="201.9" y="196.1">File:</text>
<text x="213.3" y="193.6">31-08-2020</text>
<text x="213.4" y="196.1">C:\Users\..\Sheet1.SchDoc</text>
<text x="252.8" y="193.6">Sheet</text>
<text x="252.8" y="196.1">Drawn By: Burhanuddin Gadi</text>
<text x="260.2" y="193.6">of</text>
<text x="38.2" y="199.9">1</text>
<text x="111.3" y="199.9">2</text>
<text x="184.5" y="199.9">3</text>
<text x="257.6" y="199.9">4</text>
</g>
<g font-size="2.3" fill="#800000">
<text x="265.6" y="10.4">9v</text>
<text x="44.3" y="23.1">9v</text>
<text x="264.3" y="23.1">GND</text>
<text x="265.6" y="25.7">5v</text>
<text x="58.2" y="40.9">GND</text>
<text x="264.3" y="38.4">GND</text>
<text x="40.4" y="51.1">GND</text>
<text x="242.7" y="51.1">5v</text>
<text x="126.9" y="71.5">GND</text>
<text x="60.7" y="79.1">GND</text>
<text x="259.2" y="79.1">GND</text>
<text x="88.4" y="88">5v</text>
<text x="80.7" y="95.6">GND</text>
<text x="185.4" y="104.6">GND</text>
<text x="260.5" y="104.6">5v</text>
<text x="71.4" y="110.9">5v</text>
<text x="76" y="109.6">GND</text>
<text x="64.6" y="152.9">5v</text>
<text x="48" y="160.5">GND</text>
<text x="54.5" y="158">5v</text>
<text x="233.8" y="168.1">GND</text>
<text x="63.3" y="196.1">GND</text>
</g>
<g font-size="2.3" fill="#000080">
<text x="271.9" y="10.4">9v</text>
<text x="271.9" y="20.6">Header 2</text>
<text x="27.6" y="28.2">CZL650</text>
<text x="104.7" y="28">R8</text>
<text x="271.9" y="25.7">5v</text>
<text x="63.2" y="33.3">Res1</text>
<text x="65.8" y="30.8">R6</text>
<text x="68.3" y="33.3">10k</text>
<text x="104.7" y="33.1">10K</text>
<text x="104.7" y="30.5">Res1</text>
<text x="271.9" y="35.9">Header 2</text>
<text x="168.3" y="40.7">R13</text>
<text x="27.6" y="43.5">Header 4</text>
<text x="116.7" y="46">10K</text>
<text x="119" y="42.7">R10</text>
<text x="119" y="46.8">Res1</text>
<text x="168.3" y="45.8">10K</text>
<text x="168.3" y="43.2">Res1</text>
<text x="249" y="43.5">lm</text>
<text x="116.7" y="51.1">10k</text>
<text x="119" y="51.9">Res1</text>
<text x="121.8" y="48.6">R11</text>
<text x="130.2" y="58.5">R12</text>
<text x="65.8" y="63.8">R7</text>
<text x="102.2" y="61">R9</text>
<text x="102.2" y="63.6">Res1</text>
<text x="130.2" y="63.6">1K</text>
<text x="130.2" y="61">Res1</text>
<text x="65.8" y="68.9">10K</text>
<text x="65.8" y="66.4">Res1</text>
<text x="102.2" y="66.1">10k</text>
<text x="71.7" y="89">R31</text>
<text x="104" y="84.2">PIC</text>
<text x="177.5" y="87">C1</text>
<text x="249" y="84.2">Header 14</text>
<text x="71.7" y="94.1">10k</text>
<text x="71.7" y="91.6">RPot</text>
<text x="167.6" y="94.4">8MHz</text>
<text x="177.5" y="94.1">Cap</text>
<text x="167.6" y="96.9">XTAL</text>
<text x="172.6" y="102">100PF</text>
<text x="172.6" y="99.4">Cap C2</text>
<text x="177.5" y="96.6">100PF</text>
<text x="37.8" y="104.6">LCD</text>
<text x="191.2" y="111.9">R30</text>
<text x="201.4" y="111.9">R29</text>
<text x="211.6" y="111.9">R28</text>
<text x="221.7" y="111.9">R27</text>
<text x="231.9" y="111.9">R26</text>
<text x="242.1" y="111.9">R25</text>
<text x="252.3" y="111.9">R24</text>
<text x="262.5" y="111.9">R23</text>
<text x="190.5" y="114.7">Res1</text>
<text x="191.2" y="117">1K</text>
<text x="201.4" y="117">1K</text>
<text x="201.4" y="114.5">Res1</text>
<text x="211.6" y="117">1K</text>
<text x="211.6" y="114.5">Res1</text>
<text x="221.7" y="117">1K</text>
<text x="221.7" y="114.5">Res1</text>
<text x="231.9" y="117">1K</text>
<text x="231.9" y="114.5">Res1</text>
<text x="242.1" y="117">1K</text>
<text x="242.1" y="114.5">Res1</text>
<text x="252.3" y="117">1K</text>
<text x="252.3" y="114.5">Res1</text>
<text x="262.5" y="117">1K</text>
<text x="262.5" y="114.5">Res1</text>
<text x="104" y="155.4">PIC 18F452</text>
<text x="193.3" y="150.1">NEPTUNEURANUS</text>
<text x="193.3" y="152.6">SW-PB</text>
<text x="203.4" y="152.6">SW-PB</text>
<text x="213.6" y="150.1">SATURN</text>
<text x="213.6" y="152.6">SW-PB</text>
<text x="223.8" y="150.1">JUPITER</text>
<text x="223.8" y="152.6">SW-PB</text>
<text x="234" y="150.1">MARS</text>
<text x="234" y="152.6">SW-PB</text>
<text x="244.1" y="150.1">EARTH</text>
<text x="244.1" y="152.6">SW-PB</text>
<text x="254.3" y="150.1">VENUS</text>
<text x="254.3" y="152.6">SW-PB</text>
<text x="264.5" y="150.1">MERCURY</text>
<text x="264.5" y="152.6">SW-PB</text>
<text x="66.5" y="160.3">R1</text>
<text x="66.5" y="165.4">1K</text>
<text x="66.5" y="162.8">Res1</text>
<text x="55.6" y="178.3">SW-PB</text>
<text x="66.5" y="178.1">SW</text>
<text x="208.3" y="178.3">PIC project</text>
<text x="266.8" y="188.5">V1</text>
</g>
</svg>
